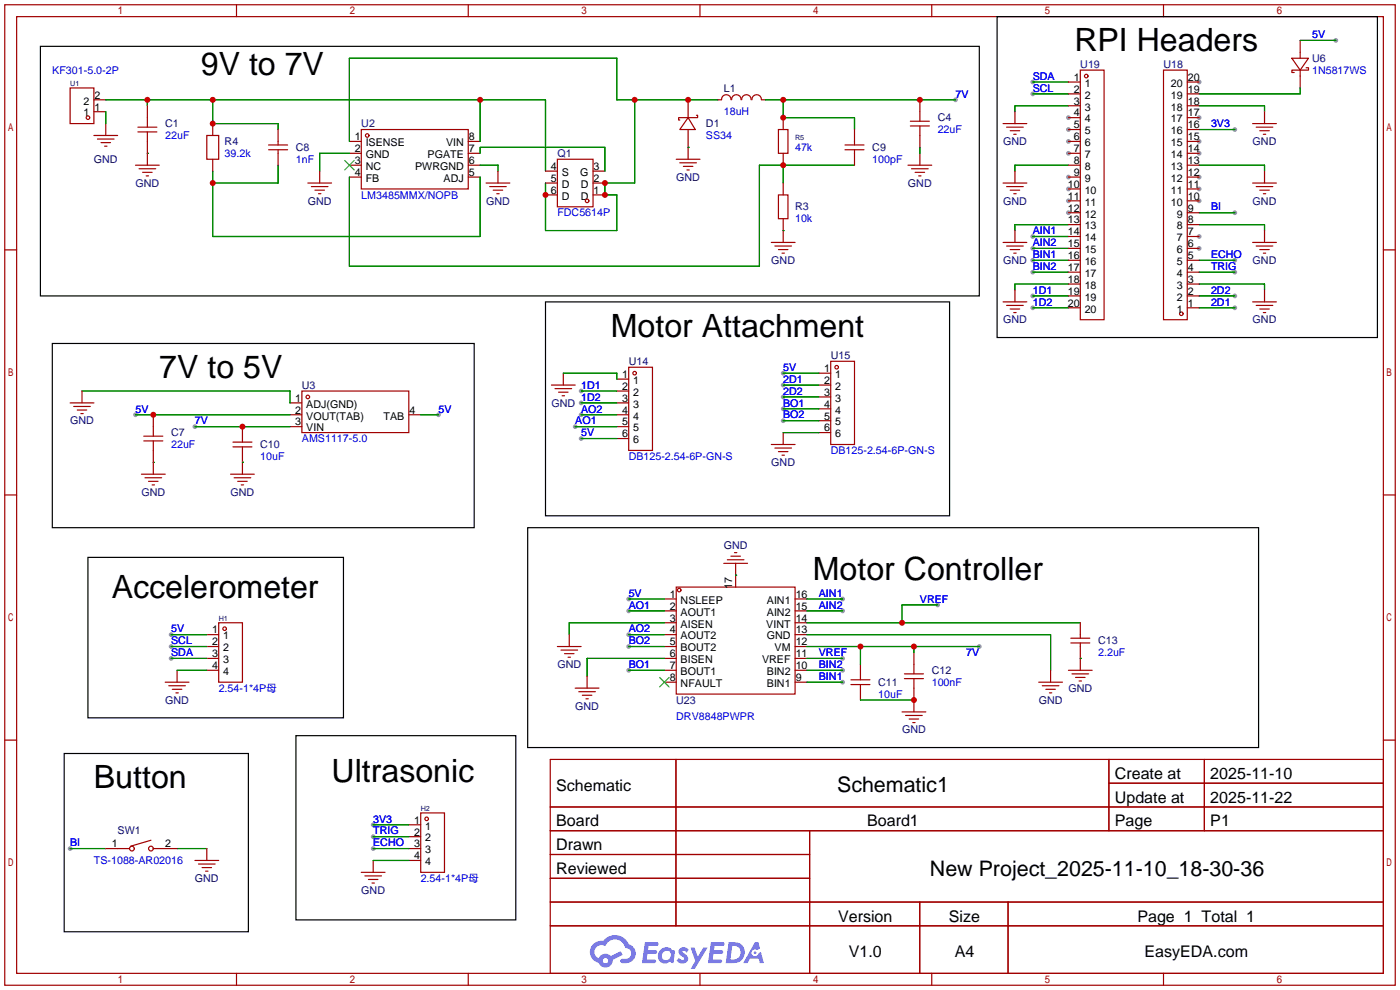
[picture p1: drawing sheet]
<svg xmlns="http://www.w3.org/2000/svg" width="299mm" height="212mm" viewBox="0 0 299 212" stroke-linecap="round" stroke-linejoin="round" font-family="sans-serif">
<g fill="#999">
<circle cx="256.3" cy="53.1" r=".51"/>
<circle cx="256.3" cy="50.5" r=".51"/>
<circle cx="256.3" cy="42.9" r=".51"/>
<circle cx="256.3" cy="40.4" r=".51"/>
<circle cx="256.3" cy="37.8" r=".51"/>
<circle cx="256.3" cy="32.8" r=".51"/>
<circle cx="256.3" cy="30.2" r=".51"/>
<circle cx="256.3" cy="25.1" r=".51"/>
<circle cx="256.3" cy="17.5" r=".51"/>
<circle cx="228.3" cy="25.1" r=".51"/>
<circle cx="228.3" cy="27.7" r=".51"/>
<circle cx="228.3" cy="30.2" r=".51"/>
<circle cx="228.3" cy="32.8" r=".51"/>
<circle cx="228.3" cy="37.8" r=".51"/>
<circle cx="228.3" cy="40.4" r=".51"/>
<circle cx="228.3" cy="42.9" r=".51"/>
<circle cx="228.3" cy="45.5" r=".51"/>
<circle cx="204.2" cy="21.3" r=".51"/>
<circle cx="41.7" cy="91.2" r=".51"/>
<circle cx="29" cy="88.6" r=".51"/>
<circle cx="93.7" cy="88.6" r=".51"/>
<circle cx="263.9" cy="27.7" r=".51"/>
<circle cx="285.5" cy="8.6" r=".51"/>
<circle cx="220.7" cy="63.2" r=".51"/>
<circle cx="220.7" cy="65.8" r=".51"/>
<circle cx="263.9" cy="63.2" r=".51"/>
<circle cx="263.9" cy="65.8" r=".51"/>
<circle cx="263.9" cy="45.5" r=".51"/>
<circle cx="263.9" cy="58.2" r=".51"/>
<circle cx="263.9" cy="55.6" r=".51"/>
<circle cx="220.7" cy="17.5" r=".51"/>
<circle cx="220.7" cy="20.1" r=".51"/>
<circle cx="15" cy="181.4" r=".51"/>
<circle cx="124.2" cy="83.6" r=".51"/>
<circle cx="124.2" cy="86.1" r=".51"/>
<circle cx="124.2" cy="88.6" r=".51"/>
<circle cx="122.9" cy="91.2" r=".51"/>
<circle cx="167.4" cy="79.8" r=".51"/>
<circle cx="167.4" cy="82.3" r=".51"/>
<circle cx="167.4" cy="84.8" r=".51"/>
<circle cx="167.4" cy="87.4" r=".51"/>
<circle cx="167.4" cy="89.9" r=".51"/>
<circle cx="220.7" cy="58.2" r=".51"/>
<circle cx="220.7" cy="55.6" r=".51"/>
<circle cx="220.7" cy="53.1" r=".51"/>
<circle cx="220.7" cy="50.5" r=".51"/>
<circle cx="36.6" cy="135.6" r=".51"/>
<circle cx="36.6" cy="140.7" r=".51"/>
<circle cx="36.6" cy="138.2" r=".51"/>
<circle cx="79.8" cy="178.8" r=".51"/>
<circle cx="79.8" cy="176.3" r=".51"/>
<circle cx="79.8" cy="181.4" r=".51"/>
<circle cx="134.4" cy="128" r=".51"/>
<circle cx="134.4" cy="130.6" r=".51"/>
<circle cx="134.4" cy="135.6" r=".51"/>
<circle cx="134.4" cy="138.2" r=".51"/>
<circle cx="134.4" cy="143.3" r=".51"/>
<circle cx="180.1" cy="128" r=".51"/>
<circle cx="180.1" cy="130.6" r=".51"/>
<circle cx="180.1" cy="145.8" r=".51"/>
<circle cx="180.1" cy="143.3" r=".51"/>
<circle cx="180.1" cy="140.7" r=".51"/>
<circle cx="200.4" cy="129.3" r=".51"/>
<circle cx="209.3" cy="138.2" r=".51"/>
<circle cx="124.2" cy="93.7" r=".51"/>
</g>
<g fill="none" stroke="#a10000" stroke-width=".25">
<path d="M1 1h297.2v209.6h-297.2zM3.6 3.6h292.1v204.4h-292.1zM50.5 1v2.6M100.1 1v2.6M149.6 1v2.6M199.1 1v2.6M248.7 1v2.6M1 53.4h2.6M295.7 53.4h2.5M1 105.8h2.6M295.7 105.8h2.5M1 158.2h2.6"/>
<path d="M295.7 158.2h2.5M117.6 162.3h178.1v45.7h-178.1zM117.6 172.5h178.1M117.6 177.5h178.1M144.5 162.3v35.6M173 177.5v30.5M237 162.3v15.2M237 167.4h58.7M257.4 162.3v15.2M117.6 182.6h55.4M117.6 192.8h178.1M117.6 187.7h55.4"/>
<path d="M117.6 197.9h178.1M196.6 192.8v15.2M215.4 192.8v15.2M50.5 208v2.6M100.1 208v2.6M149.6 208v2.6M199.1 208v2.6M248.7 208v2.6"/>
</g>
<g fill="#5487ff">
<path d="M145.3 202.7a1.3 1.3 0 0 1 1.9 .3l-.4 .6a.54 .54 0 0 0-.9-.2l.1 .2a1.34 1.34 0 0 1 .9 1.8 1.47 1.47 0 0 1-2.3-.1l.5-.6 .8 .5a.31 .31 0 0 0 .4-.3 .31 .31 0 0 0-.3-.4 1.12 1.12 0 0 1-.7-1.8z"/>
<path d="M147.6 202.5h.9l.6 2 1.2-2h.9l-2.7 4.6h-.9l1-1.7z"/>
<path d="M137.8 201.4h1.7a1.31 1.31 0 0 1 1.2 .2 .4 .4 0 0 1-.3 .5l-1.8 .1-.1 .9h1.6a.4 .4 0 0 1 .4 .4 .4 .4 0 0 1-.5 .4h-1.6l-.2 1.2h1.4a.46 .46 0 0 1 .5 0 .46 .46 0 0 1 .1 .5l-.4 .2h-2.6z"/>
<path d="M151.9 201.4h1.7a1.32 1.32 0 0 1 1.2 .2 .39 .39 0 0 1-.3 .5l-1.8 .1-.1 .9h1.6a.4 .4 0 0 1 .4 .4 .4 .4 0 0 1-.4 .4h-1.7l-.2 1.2h1.4a.46 .46 0 0 1 .5 0 .46 .46 0 0 1 .1 .5l-.4 .2h-2.6z"/>
<path d="M161.3 201.4h.8l.3 1.3-.6 .4a.75 .75 0 0 0-1.1 .3 .75 .75 0 0 0 .5 1 .75 .75 0 0 0 .9-.7l.5-.2 .6 2.3h-.8l-.3-.9h-1.8l-.5 .9h-1z"/>
<path d="M155.7 201.4l-.6 4.4h1.5a2.27 2.27 0 0 0 2.6-2.2 2.27 2.27 0 0 0-2.7-2.2zM156.5 202.1a1.5 1.5 0 0 1 1.8 1.6 1.5 1.5 0 0 1-1.9 1.4h-.3z"/>
<path d="M141.2 203a1.6 1.6 0 0 0-.3 2.3 1.6 1.6 0 0 0 2.3 .2l.7 .3 .3-2.4-.1-.3-.5-.1a1.58 1.58 0 0 0-2.4 0zM141.8 203.5a.98 .98 0 0 1 1.6 .4 .98 .98 0 0 1-1.1 1.3 .94 .94 0 0 1-.9-.7 .94 .94 0 0 1 .4-1z"/>
<path d="M126.8 201.8a2.37 2.37 0 0 0 1.1 4 1.54 1.54 0 0 0 1.8 1 1.54 1.54 0 0 0 1.2-1.6l2.2-1.1-.5-.8-2 1a1.57 1.57 0 0 0-2.7 .5 1.5 1.5 0 0 1-.7-2.1 1.5 1.5 0 0 1 2.2-.5 2.23 2.23 0 0 1 2.3-1.4 2.23 2.23 0 0 1 2 1.8 1.16 1.16 0 0 1 1.2 1.1 1.16 1.16 0 0 1-1.1 1.2h-.7a.47 .47 0 0 0-.5 .4 .47 .47 0 0 0 .4 .5 2.17 2.17 0 0 0 2.5-.9 2.17 2.17 0 0 0-.3-2.7l-.8-.4a3.2 3.2 0 0 0-5.5-.7l-1.1 .1zM128.8 205.3a.6 .6 0 0 1 1.2 0 .6 .6 0 0 1-1.2 0z"/>
<circle cx="161.4" cy="203.6" r=".28"/>
</g>
<g fill="none" stroke="#a10000" stroke-width=".25">
<path d="M15 18.8h5.1v7.6h-5.1zM228.3 17.5h2.6M230.9 15h5.1v53.3h-5.1zM248.7 15h5v53.3h-5zM253.7 17.5h2.6M276.1 12.4h3.6l-1.8 2.6zM277.9 8.6v3.8M277.9 15v3.8M279.1 14.5h.6v.5h-3.6v.5h.5M20.1 23.9h2.5M20.1 21.3h2.5M20.1 29h5"/>
<path d="M20.8 29.7h3.6M21.6 30.5h2M22.4 31.2h.5M22.6 26.4v2.6M29 35.3h5M29.5 27.2h4M29.5 28.2h4M29.7 36.1h3.6M30.5 36.8h2M31.2 37.6h.5M31.5 22.6v4.6M31.5 28.2v7.1"/>
<path d="M44.2 29h2.5v5h-2.5zM45.5 26.4v2.6M45.5 34v2.6M57.4 32h4.1M57.4 31h4.1M59.4 27.7v3.3M59.4 32v3.3M65.8 39.1h5.1M66.5 39.9h3.6M68.3 36.6v2.5M74.7 30.2h2.5M74.7 32.8h2.5"/>
<path d="M74.7 35.3h2.5M74.7 37.8h2.5M77.2 27.7h22.9v12.7h-22.9zM100.1 30.2h2.5M100.1 32.8h2.5M100.1 35.3h2.5M100.1 37.8h2.5M103.9 39.1h5.1M104.6 39.9h3.6M106.4 36.6v2.5M116.6 39.1h2.5M116.6 36.6h2.5"/>
<path d="M119.1 34h7.6v10.2h-7.6zM126.7 39.1h2.6M126.7 36.6h2.6M144.5 34h5.1M145.3 34.8h3.5M146 35.6h2.1M146.8 36.3h.5M147.1 25.1l1.5 2.6h-3.3zM147.1 25.1h-2.1v.6h.3M147.1 21.3v3.8M147.1 27.7v6.3M148.8 24.6h.3v.5h-2"/>
<path d="M156.2 21.3a1.01 1.01 0 0 0-1-1.1 1.01 1.01 0 0 0-1 1.1h-.8M156.4 21.3a1.01 1.01 0 0 1 1-1.1 1.01 1.01 0 0 1 1 1.1M158.5 21.3a1.01 1.01 0 0 1 1-1.1 1.01 1.01 0 0 1 1 1.1M160.7 21.3a1.01 1.01 0 0 1 1-1.1 1.01 1.01 0 0 1 1 1.1M162.8 21.3h.8M166.4 27.7h2v5.1h-2zM167.4 25.1v2.6M167.4 32.8v2.5M167.4 39.1v2.6M180.6 32h4.1M180.6 31h4.1M182.6 27.7v3.3"/>
<path d="M182.6 32v3.3M194.1 35.3h5M194.6 26.9h4M194.6 25.9h4M194.8 36.1h3.6M195.6 36.8h2M196.3 37.6h.5M196.6 21.3v4.6M196.6 26.9v4.6M196.6 32.8v2.5M214.4 39.1h5.1M214.4 26.4h5.1"/>
<path d="M215.1 39.9h3.6M215.1 27.2h3.6M215.9 27.9h2M216.7 28.7h.5M216.9 23.9v2.5M216.9 36.6v2.5M228.3 30.2h2.6M228.3 32.8h2.6M228.3 35.3h2.6M228.3 37.8h2.6M228.3 27.7h2.6M228.3 25.1h2.6"/>
<path d="M228.3 22.6h2.6M228.3 20.1h2.6M253.7 30.2h2.6M253.7 32.8h2.6M253.7 35.3h2.6M253.7 37.8h2.6M253.7 27.7h2.6M253.7 25.1h2.6M253.7 22.6h2.6M253.7 20.1h2.6M267.7 39.1h5.1M267.7 26.4h5.1"/>
<path d="M268.5 39.9h3.5M268.5 27.2h3.5M269.2 27.9h2.1M270 28.7h.5M270.3 23.9v2.5M270.3 36.6v2.5M67.3 40.6h2M68.1 41.4h.5M105.4 40.6h2M106.2 41.4h.5M116.6 41.7h2.5M126.7 41.7h2.6"/>
<path d="M164.8 51.8h5.1M165.6 52.6h3.6M166.4 41.7h2v5h-2zM166.4 53.3h2M167.1 54.1h.5M167.4 46.7v5.1M214.4 51.8h5.1M215.1 52.6h3.6M215.9 40.6h2M215.9 53.3h2M216.7 41.4h.5M216.7 54.1h.5"/>
<path d="M216.9 49.3v2.5M228.3 58.2h2.6M228.3 55.6h2.6M228.3 53.1h2.6M228.3 50.5h2.6M228.3 48h2.6M228.3 45.5h2.6M228.3 42.9h2.6M228.3 40.4h2.6M253.7 58.2h2.6M253.7 55.6h2.6M253.7 53.1h2.6"/>
<path d="M253.7 50.5h2.6M253.7 48h2.6M253.7 45.5h2.6M253.7 42.9h2.6M253.7 40.4h2.6M267.7 51.8h5.1M268.5 52.6h3.5M269.2 40.6h2.1M269.2 53.3h2.1M270 41.4h.5M270 54.1h.5M270.3 49.3v2.5"/>
<path d="M120.4 79.8v2.5M134.4 78.5h5v17.8h-5zM175 79.8h2.5M177.5 77.2h5.1v17.8h-5.1zM214.4 64.5h5.1M215.1 65.3h3.6M215.9 66h2M216.7 66.8h.5M216.9 62v2.5M228.3 65.8h2.6M228.3 63.2h2.6M228.3 60.7h2.6"/>
<path d="M253.7 65.8h2.6M253.7 63.2h2.6M253.7 60.7h2.6M267.7 64.5h5.1M268.5 65.3h3.5M269.2 66h2.1M270 66.8h.5M270.3 62v2.5M15 86.1h5.1M15.7 86.9h3.6M16.5 87.6h2M17.3 88.4h.5"/>
<path d="M17.5 83.6v2.5M30.7 94.2h4.1M30.7 93.2h4.1M32.8 88.6v4.6M32.8 94.2v7.1M49.8 95.5h4M49.8 94.5h4M51.8 91.2v3.3M51.8 95.5v5.8M62 86.1h2.5M62 88.6h2.5M62 91.2h2.5"/>
<path d="M64.5 83.6h22.9v8.9h-22.9zM87.4 88.6h2.5M117.9 82.3h5M118.6 83.1h3.6M119.4 83.8h2M120.1 84.6h.5M131.8 86.1h2.6M131.8 88.6h2.6M131.8 91.2h2.6M131.8 81h2.6M131.8 83.6h2.6M131.8 93.7h2.6"/>
<path d="M164.8 95h5.1M165.6 95.8h3.6M166.4 96.5h2M167.1 97.3h.5M167.4 92.5v2.5M175 82.3h2.5M175 84.8h2.5M175 87.4h2.5M175 89.9h2.5M175 92.5h2.5M30.2 101.3h5.1M31 102.1h3.5"/>
<path d="M31.7 102.9h2.1M32.5 103.6h.5M49.3 101.3h5.1M50 102.1h3.6M50.8 102.9h2M51.6 103.6h.5M155.4 119.6h3.6M156.2 118.9h2M157 118.1h.5M44.2 135.6h2.5M44.2 138.2h2.5M46.7 133.1h5.1v12.7h-5.1z"/>
<path d="M119.1 138.2h5.1M119.9 138.9h3.5M120.6 139.7h2.1M121.7 135.6v2.6M142 135.6h2.5M142 138.2h2.5M142 128h2.5M142 130.6h2.5M142 133.1h2.5M144.5 125.5h25.4v22.8h-25.4zM154.7 120.4h5.1M157.2 120.4v5.1"/>
<path d="M169.9 135.6h2.6M169.9 138.2h2.6M169.9 128h2.6M169.9 130.6h2.6M169.9 133.1h2.6M195.3 139.4v4.6M228.9 137.4h4M228.9 136.4h4M230.9 133.1v3.3M230.9 137.4v5.9M35.3 145.8h5.1M36.1 146.6h3.5"/>
<path d="M36.8 147.3h2.1M37.6 148.1h.5M37.8 143.3v2.5M44.2 140.7h2.5M44.2 143.3h2.5M121.4 140.5h.5M122.9 147.1h5.1M123.7 147.8h3.6M124.5 148.6h2M125.2 149.4h.5M125.5 144.5v2.6M142 140.7h2.5"/>
<path d="M142 143.3h2.5M142 145.8h2.5M169.9 140.7h2.6M169.9 143.3h2.6M169.9 145.8h2.6M181.9 146.3h4M181.9 145.3h4M183.9 142v3.3M183.9 146.3v3.3M192.8 152.1h5.1M193.3 144h4.1M193.3 145h4.1"/>
<path d="M193.5 152.9h3.6M194.3 153.7h2M195.1 154.4h.5M195.3 145v7.1M222 145.8h5.1M222.8 146.6h3.5M223.5 147.3h2.1M224.3 148.1h.5M224.5 143.3v2.5M228.3 143.3h5.1M229.1 144h3.6M229.9 144.8h2"/>
<path d="M230.6 145.5h.5M32.3 179.6l-4.4 1.2M87.4 176.3h2.5M87.4 178.8h2.5M89.9 173.7h5.1v12.7h-5.1zM22.6 181.4h5.1M32.8 181.4h5M41.7 183.9h5M42.4 184.7h3.6M43.2 185.4h2M43.9 186.2h.5M44.2 181.4v2.5"/>
<path d="M77.2 186.4h5.1M78 187.2h3.5M78.7 188h2.1M79.5 188.7h.5M79.8 183.9v2.5M87.4 183.9h2.5M87.4 181.4h2.5"/>
<circle cx="232.2" cy="16.3" r=".38"/>
<circle cx="18.8" cy="25.1" r=".38"/>
<circle cx="78.5" cy="29" r=".38"/>
<circle cx="125.5" cy="42.9" r=".38"/>
<circle cx="135.6" cy="79.8" r=".38"/>
<circle cx="178.8" cy="78.5" r=".38"/>
<circle cx="252.5" cy="67.1" r=".38"/>
<circle cx="65.8" cy="84.8" r=".38"/>
<circle cx="48" cy="134.4" r=".38"/>
<circle cx="145.2" cy="126.1" r=".38"/>
<circle cx="91.2" cy="175" r=".38"/>
<circle cx="28.2" cy="181.4" r=".51"/>
<circle cx="32.3" cy="181.4" r=".51"/>
</g>
<path d="M73.7 34.3l2 2M75.7 34.3l-2 2M141 144.8l2 2M143 144.8l-2 2" fill="none" stroke="#3c3" stroke-width=".25"/>
<g fill="none" stroke="#008700" stroke-width=".25">
<path d="M220.7 17.5h7.6M277.9 18.8v1.3h-21.6M277.9 8.6h7.6M22.6 21.3h94v15.3M22.6 23.9v2.5M31.5 32.8h.1M31.5 21.3v1.3M45.5 36.6v13.9h57.1v-12.7M45.5 21.3v5.1h13.9v1.3M59.4 35.3v3.8h-13.9M74.7 32.8h-6.4v3.8M102.6 35.3h3.8v1.3"/>
<path d="M102.6 32.8v-1.3h26.7v5.1M102.6 21.3v8.9M135.6 21.3v17.8h-6.3v2.6h2.5v7.6h-15.2v-10.2M147.1 31.5h.1M153.4 21.3h-21.6v-8.9h-57.1v17.8M163.6 21.3h40.6M167.4 21.3v3.8h15.2v2.6M167.4 35.3v3.8M182.6 35.3h-20.3v21.6h-87.6v-19.1M196.6 31.5v1.3M220.7 20.1h7.6M228.3 35.3h-11.4v1.3"/>
<path d="M228.3 22.6h-11.4v1.3M256.3 35.3h14v1.3M256.3 22.6h14v1.3M256.3 27.7h7.6M167.4 49.3h.1M220.7 50.5h7.6M220.7 58.2h7.6M220.7 55.6h7.6M220.7 53.1h7.6M228.3 48h-11.4v1.3M256.3 48h14v1.3M256.3 45.5h7.6"/>
<path d="M256.3 58.2h7.6M256.3 55.6h7.6M120.4 79.8h11.4v1.2M167.4 79.8h7.6M220.7 63.2h7.6M220.7 65.8h7.6M228.3 60.7h-11.4v1.3M256.3 60.7h14v1.3M256.3 63.2h7.6M256.3 65.8h7.6M17.5 83.6h44.5v2.5M29 88.6h33"/>
<path d="M32.8 98.8h.1M41.7 91.2h20.3M51.8 98.8h.1M89.9 88.6h3.8M122.9 91.2h8.9M124.2 83.6h7.6M124.2 88.6h7.6M124.2 86.1h7.6M124.2 93.7h7.6M167.4 82.3h7.6M167.4 84.8h7.6M167.4 87.4h7.6"/>
<path d="M167.4 89.9h7.6M167.4 92.5h7.6M36.6 135.6h7.6M36.6 138.2h7.6M134.4 135.6h7.6M134.4 138.2h7.6M134.4 128h7.6M134.4 130.6h7.6M142 133.1h-20.3v2.5M157.2 122.9h.1M172.5 135.6h52v7.7M172.5 138.2h36.8"/>
<path d="M172.5 128h7.6M172.5 130.6h7.6M172.5 133.1h58.4M183.9 138.2v3.8M195.3 138.2v1.2M200.4 129.3h-7.6v3.8M36.6 140.7h7.6M37.8 143.3h6.4M134.4 143.3h7.6M142 140.7h-16.5v3.8M172.5 140.7h7.6M172.5 143.3h7.6"/>
<path d="M172.5 145.8h7.6M183.9 149.6h11.4M230.9 140.7h.1M79.8 178.8h7.6M79.8 176.3h7.6M15 181.4h7.6M37.8 181.4h6.4M79.8 181.4h7.6M79.8 183.9h7.6"/>
</g>
<path d="M8.6 9.9h200.7v53.3h-200.7zM213.1 3.6h81.3v68.5h-81.3zM11.2 73.4h90.1v39.4h-90.1zM116.6 64.5h86.3v45.7h-86.3zM18.8 119.1h54.6v34.3h-54.6zM112.8 112.8h156.2v47h-156.2zM63.2 157.2h47v39.4h-47zM13.7 161h39.4v38.1h-39.4z" fill="none" stroke="#000" stroke-width=".25"/>
<g fill="#c00">
<circle cx="135.6" cy="21.3" r=".63"/>
<circle cx="129.3" cy="39.1" r=".63"/>
<circle cx="129.3" cy="41.7" r=".63"/>
<circle cx="116.6" cy="41.7" r=".63"/>
<circle cx="147.1" cy="21.3" r=".63"/>
<circle cx="45.5" cy="39.1" r=".63"/>
<circle cx="167.4" cy="21.3" r=".63"/>
<circle cx="167.4" cy="25.1" r=".63"/>
<circle cx="196.6" cy="21.3" r=".63"/>
<circle cx="167.4" cy="35.3" r=".63"/>
<circle cx="45.5" cy="21.3" r=".63"/>
<circle cx="102.6" cy="21.3" r=".63"/>
<circle cx="31.5" cy="21.3" r=".63"/>
<circle cx="45.5" cy="26.4" r=".63"/>
<circle cx="51.8" cy="91.2" r=".63"/>
<circle cx="32.8" cy="88.6" r=".63"/>
<circle cx="195.3" cy="149.6" r=".63"/>
<circle cx="192.8" cy="133.1" r=".63"/>
<circle cx="195.3" cy="138.2" r=".63"/>
<circle cx="183.9" cy="138.2" r=".63"/>
</g>
<g font-size="6.9">
<text x="229.6" y="11">RPI Headers</text>
<text x="42.9" y="16.1">9V to 7V</text>
<text x="130.6" y="72">Motor Attachment</text>
<text x="34" y="80.9">7V to 5V</text>
<text x="173.7" y="124">Motor Controller</text>
<text x="23.9" y="127.8">Accelerometer</text>
<text x="70.9" y="167.2">Ultrasonic</text>
<text x="20.1" y="168.5">Button</text>
</g>
<g font-size="4.6">
<text x="178.9" y="169.3">Schematic1</text>
<text x="198.8" y="187.1">New Project_2025-11-10_18-30-36</text>
</g>
<g font-size="3.4">
<text x="238.3" y="166.5">Create at</text>
<text x="258.7" y="166.5">2025-11-10</text>
<text x="118.9" y="169">Schematic</text>
<text x="238.3" y="171.6">Update at</text>
<text x="258.7" y="171.6">2025-11-22</text>
<text x="118.9" y="176.6">Board</text>
<text x="185.3" y="176.6">Board1</text>
<text x="238.3" y="176.6">Page</text>
<text x="258.7" y="176.6">P1</text>
<text x="118.9" y="181.7">Drawn</text>
<text x="118.9" y="186.8">Reviewed</text>
<text x="179.1" y="197">Version</text>
<text x="202.8" y="197">Size</text>
<text x="243.1" y="197">Page 1 Total 1</text>
<text x="181.4" y="204.6">V1.0</text>
<text x="204" y="204.6">A4</text>
<text x="244.6" y="204.6">EasyEDA.com</text>
</g>
<g font-size="2.3" fill="#00f">
<text x="280.4" y="8.2">5V</text>
<text x="11.2" y="15.8">KF301-5.0-2P</text>
<text x="220.7" y="17">SDA</text>
<text x="280.4" y="15.8">1N5817WS</text>
<text x="204.2" y="20.9">7V</text>
<text x="220.7" y="19.6">SCL</text>
<text x="35.3" y="29.7">22uF</text>
<text x="150.9" y="29.7">SS34</text>
<text x="154.7" y="24.7">18uH</text>
<text x="200.4" y="28.5">22uF</text>
<text x="258.8" y="27.2">3V3</text>
<text x="48" y="33.6">39.2k</text>
<text x="63.2" y="34.8">1nF</text>
<text x="169.9" y="32.3">47k</text>
<text x="186.4" y="34.8">100pF</text>
<text x="77.2" y="42.4">LM3485MMX/NOPB</text>
<text x="119.1" y="46.3">FDC5614P</text>
<text x="169.9" y="47.5">10k</text>
<text x="258.8" y="45">BI</text>
<text x="220.7" y="52.6">AIN2</text>
<text x="220.7" y="50.1">AIN1</text>
<text x="220.7" y="57.7">BIN2</text>
<text x="220.7" y="55.1">BIN1</text>
<text x="258.8" y="57.7">TRIG</text>
<text x="258.8" y="55.1">ECHO</text>
<text x="220.7" y="62.8">1D1</text>
<text x="220.7" y="65.3">1D2</text>
<text x="258.8" y="62.8">2D2</text>
<text x="258.8" y="65.3">2D1</text>
<text x="124.2" y="83.1">1D1</text>
<text x="167.4" y="79.3">5V</text>
<text x="167.4" y="81.8">2D1</text>
<text x="29" y="88.2">5V</text>
<text x="93.7" y="88.2">5V</text>
<text x="124.2" y="85.6">1D2</text>
<text x="124.2" y="88.2">AO2</text>
<text x="167.4" y="84.4">2D2</text>
<text x="167.4" y="86.9">BO1</text>
<text x="167.4" y="89.4">BO2</text>
<text x="36.6" y="95.8">22uF</text>
<text x="41.7" y="90.7">7V</text>
<text x="64.5" y="94.5">AMS1117-5.0</text>
<text x="122.9" y="90.7">AO1</text>
<text x="124.2" y="93.2">5V</text>
<text x="55.6" y="98.3">10uF</text>
<text x="134.4" y="98.3">DB125-2.54-6P-GN-S</text>
<text x="177.5" y="97.1">DB125-2.54-6P-GN-S</text>
<text x="134.4" y="127.5">5V</text>
<text x="134.4" y="130.1">AO1</text>
<text x="175" y="127.5">AIN1</text>
<text x="175" y="130.1">AIN2</text>
<text x="196.6" y="128.8">VREF</text>
<text x="36.6" y="135.2">5V</text>
<text x="36.6" y="137.7">SCL</text>
<text x="134.4" y="135.2">AO2</text>
<text x="134.4" y="137.7">BO2</text>
<text x="36.6" y="140.2">SDA</text>
<text x="134.4" y="142.8">BO1</text>
<text x="175" y="142.8">BIN2</text>
<text x="175" y="140.2">VREF</text>
<text x="206.5" y="140.2">7V</text>
<text x="234.7" y="140.2">2.2uF</text>
<text x="46.7" y="147.9">2.54-1*4P母</text>
<text x="175" y="145.3">BIN1</text>
<text x="187.7" y="149.1">10uF</text>
<text x="199.1" y="146.6">100nF</text>
<text x="144.5" y="154">DRV8848PWPR</text>
<text x="79.8" y="178.3">TRIG</text>
<text x="79.8" y="175.8">3V3</text>
<text x="15" y="180.9">BI</text>
<text x="20.1" y="184.7">TS-1088-AR02016</text>
<text x="79.8" y="180.9">ECHO</text>
<text x="89.9" y="188.5">2.54-1*4P母</text>
</g>
<g font-size="2.3">
<text x="229.5" y="17.3">1</text>
<text x="253.9" y="17.3">20</text>
<text x="17.9" y="22.4">2</text>
<text x="20.2" y="23.6">1</text>
<text x="20.2" y="21.1">2</text>
<text x="229.5" y="19.8">2</text>
<text x="229.5" y="22.4">3</text>
<text x="231.8" y="18.5">1</text>
<text x="231.8" y="21.1">2</text>
<text x="231.8" y="23.6">3</text>
<text x="250.3" y="23.6">18</text>
<text x="250.3" y="21.1">19</text>
<text x="250.3" y="18.5">20</text>
<text x="253.9" y="22.4">18</text>
<text x="253.9" y="19.8">19</text>
<text x="17.9" y="24.9">1</text>
<text x="75.8" y="30">1</text>
<text x="100.2" y="30">8</text>
<text x="229.5" y="24.9">4</text>
<text x="229.5" y="27.4">5</text>
<text x="229.5" y="30">6</text>
<text x="231.8" y="26.2">4</text>
<text x="231.8" y="28.7">5</text>
<text x="250.3" y="28.7">16</text>
<text x="250.3" y="26.2">17</text>
<text x="253.9" y="30">15</text>
<text x="253.9" y="27.4">16</text>
<text x="253.9" y="24.9">17</text>
<text x="75.8" y="32.5">2</text>
<text x="75.8" y="35.1">3</text>
<text x="78.2" y="31.2">ISENSE</text>
<text x="78.2" y="33.8">GND</text>
<text x="91.4" y="33.8">PGATE</text>
<text x="95.3" y="31.2">VIN</text>
<text x="100.2" y="35.1">6</text>
<text x="100.2" y="32.5">7</text>
<text x="229.5" y="32.5">7</text>
<text x="229.5" y="35.1">8</text>
<text x="231.8" y="31.2">6</text>
<text x="231.8" y="33.8">7</text>
<text x="250.3" y="33.8">14</text>
<text x="250.3" y="31.2">15</text>
<text x="253.9" y="35.1">13</text>
<text x="253.9" y="32.5">14</text>
<text x="75.8" y="37.6">4</text>
<text x="78.2" y="36.3">NC</text>
<text x="78.2" y="38.9">FB</text>
<text x="88.7" y="36.3">PWRGND</text>
<text x="94.8" y="38.9">ADJ</text>
<text x="100.2" y="37.6">5</text>
<text x="117.7" y="41.4">6</text>
<text x="117.7" y="38.9">5</text>
<text x="117.7" y="36.3">4</text>
<text x="120.1" y="40.1">D</text>
<text x="120.1" y="37.6">S</text>
<text x="124" y="37.6">G</text>
<text x="124.2" y="40.1">D</text>
<text x="126.9" y="36.3">3</text>
<text x="126.9" y="38.9">2</text>
<text x="126.9" y="41.4">1</text>
<text x="228.2" y="40.1">10</text>
<text x="229.5" y="37.6">9</text>
<text x="231.8" y="36.3">8</text>
<text x="231.8" y="38.9">9</text>
<text x="231.8" y="41.4">10</text>
<text x="250.3" y="41.4">11</text>
<text x="250.3" y="38.9">12</text>
<text x="250.3" y="36.3">13</text>
<text x="253.9" y="40.1">11</text>
<text x="253.9" y="37.6">12</text>
<text x="120.1" y="42.7">D</text>
<text x="124.2" y="42.7">D</text>
<text x="228.2" y="42.7">11</text>
<text x="228.2" y="45.2">12</text>
<text x="228.2" y="47.8">13</text>
<text x="231.8" y="43.9">11</text>
<text x="231.8" y="46.5">12</text>
<text x="250.3" y="43.9">10</text>
<text x="251.5" y="46.5">9</text>
<text x="253.9" y="47.8">8</text>
<text x="253.9" y="45.2">9</text>
<text x="253.9" y="42.7">10</text>
<text x="228.2" y="50.3">14</text>
<text x="228.2" y="52.8">15</text>
<text x="231.8" y="49">13</text>
<text x="231.8" y="51.6">14</text>
<text x="251.5" y="51.6">7</text>
<text x="251.5" y="49">8</text>
<text x="253.9" y="52.8">6</text>
<text x="253.9" y="50.3">7</text>
<text x="228.2" y="55.4">16</text>
<text x="228.2" y="57.9">17</text>
<text x="231.8" y="54.1">15</text>
<text x="231.8" y="56.6">16</text>
<text x="231.8" y="59.2">17</text>
<text x="251.5" y="59.2">4</text>
<text x="251.5" y="56.6">5</text>
<text x="251.5" y="54.1">6</text>
<text x="253.9" y="57.9">4</text>
<text x="253.9" y="55.4">5</text>
<text x="228.2" y="60.5">18</text>
<text x="228.2" y="63">19</text>
<text x="228.2" y="65.5">20</text>
<text x="231.8" y="61.7">18</text>
<text x="231.8" y="64.3">19</text>
<text x="251.5" y="64.3">2</text>
<text x="251.5" y="61.7">3</text>
<text x="253.9" y="65.5">1</text>
<text x="253.9" y="63">2</text>
<text x="253.9" y="60.5">3</text>
<text x="231.8" y="66.8">20</text>
<text x="251.5" y="66.8">1</text>
<text x="133" y="80.8">1</text>
<text x="133" y="83.3">2</text>
<text x="135.3" y="82">1</text>
<text x="176.1" y="79.5">1</text>
<text x="176.1" y="82">2</text>
<text x="178.5" y="80.8">1</text>
<text x="178.5" y="83.3">2</text>
<text x="63.1" y="85.9">1</text>
<text x="63.1" y="88.4">2</text>
<text x="65.5" y="87.1">ADJ(GND)</text>
<text x="65.5" y="89.7">VOUT(TAB)</text>
<text x="82" y="89.7">TAB</text>
<text x="87.5" y="88.4">4</text>
<text x="133" y="85.9">3</text>
<text x="133" y="88.4">4</text>
<text x="135.3" y="84.6">2</text>
<text x="135.3" y="87.1">3</text>
<text x="135.3" y="89.7">4</text>
<text x="176.1" y="84.6">3</text>
<text x="176.1" y="87.1">4</text>
<text x="176.1" y="89.7">5</text>
<text x="178.5" y="85.9">3</text>
<text x="178.5" y="88.4">4</text>
<text x="63.1" y="90.9">3</text>
<text x="65.5" y="92.2">VIN</text>
<text x="133" y="90.9">5</text>
<text x="133" y="93.5">6</text>
<text x="135.3" y="92.2">5</text>
<text x="135.3" y="94.7">6</text>
<text x="176.1" y="92.2">6</text>
<text x="178.5" y="90.9">5</text>
<text x="178.5" y="93.5">6</text>
<text x="156.5" y="125.8" transform="rotate(-90 156.5 125.8)">17</text>
<text x="143.1" y="127.8">1</text>
<text x="143.1" y="130.3">2</text>
<text x="145.5" y="129">NSLEEP</text>
<text x="145.5" y="131.6">AOUT1</text>
<text x="163.9" y="131.6">AIN2</text>
<text x="163.9" y="129">AIN1</text>
<text x="170.1" y="130.3">15</text>
<text x="170.1" y="127.8">16</text>
<text x="45.3" y="135.4">1</text>
<text x="45.3" y="137.9">2</text>
<text x="47.7" y="136.7">1</text>
<text x="143.1" y="132.8">3</text>
<text x="143.1" y="135.4">4</text>
<text x="143.1" y="137.9">5</text>
<text x="145.5" y="134.1">AISEN</text>
<text x="145.5" y="136.7">AOUT2</text>
<text x="163.8" y="134.1">VINT</text>
<text x="163.9" y="136.7">GND</text>
<text x="170.1" y="137.9">12</text>
<text x="170.1" y="135.4">13</text>
<text x="170.1" y="132.8">14</text>
<text x="45.3" y="140.5">3</text>
<text x="45.3" y="143">4</text>
<text x="47.7" y="139.2">2</text>
<text x="47.7" y="141.7">3</text>
<text x="143.1" y="140.5">6</text>
<text x="143.1" y="143">7</text>
<text x="145.5" y="139.2">BOUT2</text>
<text x="145.5" y="141.7">BISEN</text>
<text x="162.9" y="141.7">VREF</text>
<text x="165.6" y="139.2">VM</text>
<text x="170.1" y="143">10</text>
<text x="170.1" y="140.5">11</text>
<text x="47.7" y="144.3">4</text>
<text x="143.1" y="145.5">8</text>
<text x="145.5" y="144.3">BOUT1</text>
<text x="145.5" y="146.8">NFAULT</text>
<text x="163.9" y="146.8">BIN1</text>
<text x="163.9" y="144.3">BIN2</text>
<text x="170.1" y="145.5">9</text>
<text x="88.5" y="176">1</text>
<text x="88.5" y="178.6">2</text>
<text x="90.9" y="177.3">1</text>
<text x="90.9" y="179.8">2</text>
<text x="23.9" y="181.1">1</text>
<text x="35.3" y="181.1">2</text>
<text x="88.5" y="181.1">3</text>
<text x="88.5" y="183.6">4</text>
<text x="90.9" y="182.4">3</text>
<text x="90.9" y="184.9">4</text>
</g>
<g font-size="2.3" fill="#000080">
<text x="230.9" y="14.5">U19</text>
<text x="248.7" y="14.5">U18</text>
<text x="280.4" y="13.2">U6</text>
<text x="154.7" y="19.6">L1</text>
<text x="35.3" y="27.2">C1</text>
<text x="77.2" y="27.2">U2</text>
<text x="150.9" y="27.2">D1</text>
<text x="200.4" y="25.9">C4</text>
<text x="20.1" y="34.8">GND</text>
<text x="48" y="31">R4</text>
<text x="63.2" y="32.3">C8</text>
<text x="119.1" y="33.6">Q1</text>
<text x="186.4" y="32.3">C9</text>
<text x="214.4" y="31">GND</text>
<text x="267.7" y="31">GND</text>
<text x="29" y="39.9">GND</text>
<text x="144.5" y="38.6">GND</text>
<text x="194.1" y="39.9">GND</text>
<text x="65.8" y="43.7">GND</text>
<text x="103.9" y="43.7">GND</text>
<text x="169.9" y="45">R3</text>
<text x="214.4" y="43.7">GND</text>
<text x="267.7" y="43.7">GND</text>
<text x="164.8" y="56.4">GND</text>
<text x="214.4" y="56.4">GND</text>
<text x="267.7" y="56.4">GND</text>
<text x="214.4" y="69.1">GND</text>
<text x="267.7" y="69.1">GND</text>
<text x="177.5" y="76.7">U15</text>
<text x="64.5" y="83.1">U3</text>
<text x="134.4" y="78">U14</text>
<text x="117.9" y="86.9">GND</text>
<text x="15" y="90.7">GND</text>
<text x="36.6" y="93.2">C7</text>
<text x="55.6" y="95.8">C10</text>
<text x="164.8" y="99.6">GND</text>
<text x="30.2" y="105.9">GND</text>
<text x="49.3" y="105.9">GND</text>
<text x="154.7" y="117.4">GND</text>
<text x="234.7" y="137.7">C13</text>
<text x="119.1" y="142.8">GND</text>
<text x="187.7" y="146.6">C11</text>
<text x="199.1" y="144">C12</text>
<text x="228.3" y="147.9">GND</text>
<text x="35.3" y="150.4">GND</text>
<text x="122.9" y="151.7">GND</text>
<text x="144.5" y="150.4">U23</text>
<text x="222" y="150.4">GND</text>
<text x="192.8" y="156.7">GND</text>
<text x="25.1" y="178.3">SW1</text>
<text x="41.7" y="188.5">GND</text>
<text x="77.2" y="191">GND</text>
</g>
<g font-size="1.5" fill="#000080">
<text x="15" y="18.5">U1</text>
<text x="169.9" y="29.9">R5</text>
<text x="46.7" y="132.8">H1</text>
<text x="89.9" y="173.4">H2</text>
</g>
</svg>
